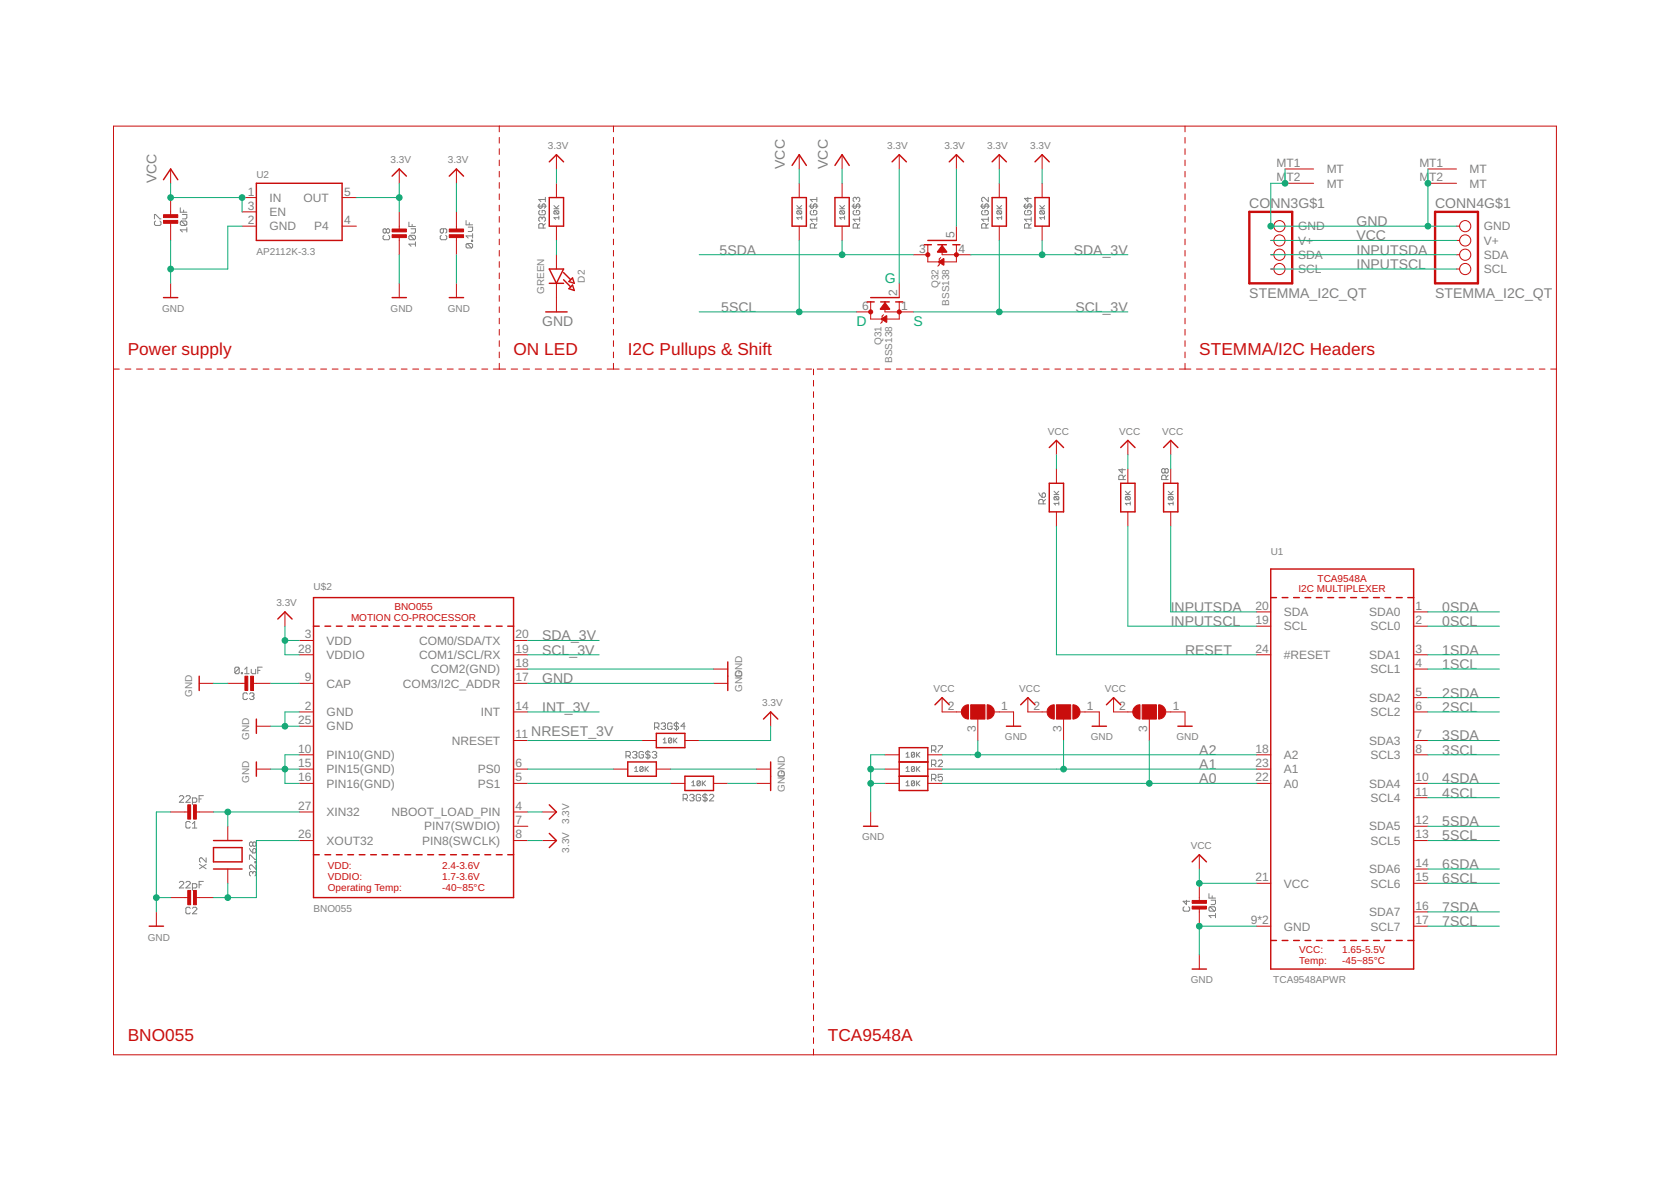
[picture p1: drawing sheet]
<svg xmlns="http://www.w3.org/2000/svg" width="297mm" height="210mm" viewBox="0 0 297 210" stroke-linecap="round" stroke-linejoin="round" font-family="sans-serif">
<g fill="none" stroke="#808080" stroke-width=".18">
<path d="M27.5 38.9v-.8h.1l.8 .8h.2M27.6 39.3l-.1 .2v.4l.1 .2h.8l.2-.2v-.4l-.2-.2M32 36.9v.8h1.2M32.2 39.3h.8l.2 .2v.4l-.2 .2M32.2 39.3l-.2 .2v.4l.2 .2h.8M32.2 39.3l.8 .8M32.4 38.1h.8v.6l-.2 .2h-.6M32.6 37.3v.4M72.7 39.5v.8h1.2M73.3 39.9v.4M82.8 39.2v.8h1.2M83.4 39.6v.4"/>
<path d="M95.6 36.6h1.5M96 37.4l-.2 .2v.4l.2 .2h.8l.1-.2v-.4l-.1-.2h-.4v.4M96 36.2l-.2 .2v.4l.4 .2 .2-.2v-.4l.4-.2 .1 .2v.4l-.1 .2M96.4 38.8l-.2-.2-.4 .2v.4l.2 .1M96.4 38.8l.2-.2 .3 .2v.4l-.1 .1M96.4 38.8v.2M96.9 35.5h-1.1l.4 .4M96.9 39.8l-.3 .3M96.9 35.1v.8M98.5 37.1h.8M98.5 36.5l.5 .6M98.6 37.5l-.1 .1v.3l.1 .1h.6"/>
<path d="M98.6 37.5h.6l.1 .1v.3l-.1 .1M98.6 37.5l.6 .5M99.3 38.7h-.8l.3 .3M99.3 38.4v.6M99.3 36.5l-.4 .5M141.6 37.1h.9M141.6 36.5l.6 .6M141.8 37.5l-.2 .1v.3l.2 .1h.6M141.8 37.5h.6l.1 .1v.3l-.1 .1M141.8 37.5l.6 .5M142.5 38.7h-.9l.3 .3M142.5 38.4v.6"/>
<path d="M142.5 36.5l-.4 .5M143.8 36.6h1.6M144.2 37.4l-.2 .2v.4l.2 .2h.8l.2-.2v-.4l-.2-.2h-.4v.4M144.2 36.2l-.2 .2v.4l.2 .2 .4-.2v-.4l.2-.2h.2l.2 .2v.4l-.2 .2M145.2 39h-1.2l.4 .3M145.2 39.8l-.4 .3M145.2 35.1v.8M145.2 38.6v.7M145.2 35.5h-1.2l.4 .4M149.3 37.1h.8M149.3 36.5l.5 .6M149.4 37.5l-.1 .1v.3l.1 .1h.6"/>
<path d="M149.4 37.5h.6l.1 .1v.3l-.1 .1M149.4 37.5l.6 .5M150.1 38.7h-.8l.2 .3M150.1 38.4v.6M150.1 36.5l-.4 .5M151.4 36.6h1.6M151.8 36.2l-.1 .2v.4l.1 .2 .4-.2v-.4l.2-.2h.2l.2 .2v.4l-.2 .2M151.8 37.4l-.1 .2v.4l.1 .2h.8l.2-.2v-.4l-.2-.2h-.4v.4M152.2 35.3l-.2-.2-.3 .2v.4l.1 .2M152.2 35.3l.2-.2h.2l.2 .2v.4l-.2 .2M152.2 35.3v.2M152.8 39h-1.1l.3 .3"/>
<path d="M152.8 39.8l-.4 .3M152.8 38.6v.7M174.3 36.6h1.6M174.7 37.4l-.2 .2v.4l.2 .2h.8l.2-.2v-.4l-.2-.2h-.4v.4M174.7 36.2l-.2 .2v.4l.4 .2 .2-.2v-.4l.4-.2 .2 .2v.4l-.2 .2M175.7 39h-1.2l.4 .3M175.7 35.1v.8l-.8-.8-.4 .2v.4l.2 .2M175.7 39.8l-.4 .3M175.7 38.6v.7M177.2 37.1h.9M177.2 36.5l.6 .6M177.3 37.5l-.1 .1 .1 .4h.6"/>
<path d="M177.3 37.5h.6l.2 .1-.2 .4M177.3 37.5l.6 .5M178.1 38.7h-.9l.3 .3M178.1 38.4v.6M178.1 36.5l-.5 .5M181.9 36.6h1.6M182.3 36.2l-.2 .2v.4l.4 .2 .2-.2v-.4l.4-.2 .2 .2v.4l-.2 .2M182.3 37.4l-.2 .2v.4l.2 .2h.8l.2-.2v-.4l-.2-.2h-.4v.4M182.7 35.1v.8l-.6-.6h1.2M183.3 39.8l-.4 .3M183.3 39h-1.2l.4 .3M183.3 38.6v.7"/>
<path d="M184.8 37.1h.9M184.8 36.5l.6 .6M185 37.5h.5l.2 .1-.2 .4M185 37.5l-.2 .1 .2 .4h.5M185 37.5l.5 .5M185.7 38.7h-.9l.3 .3M185.7 38.4v.6M185.7 36.5l-.4 .5M33.2 40.9h-1.2l.4 .3M33.2 40.4v.8M68.3 41.8l-.2 .2v.4l.2 .2h.8l.2-.2v-.4l-.2-.2M68.7 40.9l-.2-.2-.4 .2v.3l.2 .2 .4-.2"/>
<path d="M68.7 40.9l.2-.2 .4 .2v.3l-.2 .2-.4-.2M68.7 40.9v.3M72.9 41.8h.8l.2 .2v.4l-.2 .2M72.9 41.8l-.2 .2v.4l.2 .2h.8M72.9 41.8l.8 .8M73.1 40.7h.8v.5l-.2 .2h-.6M73.9 43.4h-1.2l.4 .4M73.9 43v.8M78.4 41.8l-.1 .2v.4l.1 .2h.8l.2-.2v-.4l-.2-.2M78.8 40.7v.5l-.2 .2-.3-.2v-.3l.1-.2h.8l.2 .2v.3l-.2 .2M83 43.3l-.2 .2v.4l.2 .2h.8M83 43.3h.8l.2 .2v.4l-.2 .2"/>
<path d="M83 43.3l.8 .8M83.2 40.4h.8v.5l-.2 .2h-.6M83.8 42.7h.2v.2h-.2zM84 41.5v.8M84 41.9h-1.2l.4 .4M96.6 40.5v-.6l-.2-.1h-.4l-.2 .1v.6h1.1M144.8 40.5v-.6l-.2-.1h-.4l-.2 .1v.6h1.2M152.4 40.5v-.6l-.2-.1h-.4l-.1 .1v.6h1.1M175.3 40.5v-.6l-.2-.1h-.4l-.2 .1v.6h1.2M182.9 40.5v-.6l-.2-.1h-.4l-.2 .1v.6h1.2M184.7 87.6l.6 .8M185.3 87.8l.3-.2 .2 .2v.4l-.2 .2h-.3z"/>
<path d="M185.4 89.6v-.6l-.1-.2h-.4l-.2 .2v.6h1.1M185.8 88.8l-.4 .4M187.4 87.9h.8M187.4 87.3l.5 .6M187.5 88.3h.6l.1 .1-.1 .4M187.5 88.3l-.1 .1 .1 .4h.6M187.5 88.3l.6 .5M188.2 89.5h-.8l.2 .3M188.2 89.2v.6M188.2 87.3l-.4 .5M199.5 83.3v.8l-.6-.6h1.2M199.7 85.2v-.5l-.2-.2h-.4l-.2 .2v.5h1.2"/>
<path d="M200 87.9h.9M200 87.3l.6 .6M200.1 84.5l-.4 .4M200.2 88.3l-.2 .1v.3l.2 .1h.6M200.2 88.3h.6l.1 .1-.1 .4M200.2 88.3l.6 .5M200.9 89.5h-.9l.3 .3M200.9 89.2v.6M200.9 87.3l-.4 .5M207.1 83.5l.2-.2 .4 .2v.4l-.2 .2-.4-.2M207.1 83.5l-.2-.2h-.2l-.2 .2v.4l.2 .2h.2l.2-.2M207.1 83.5v.4"/>
<path d="M207.3 85.2v-.5l-.2-.2h-.4l-.2 .2v.5h1.2M207.7 87.9h.8M207.7 87.3l.6 .6M207.7 84.5l-.4 .4M207.8 88.3l-.1 .1v.3l.1 .1h.6M207.8 88.3h.6l.1 .1v.3l-.1 .1M207.8 88.3l.6 .5M208.5 89.5h-.8l.3 .3M208.5 89.2v.6M208.5 87.3l-.4 .5M42.5 118.8l-.2-.2h-.4l-.2 .2v.7M42.5 118.8v.7l-.2 .2h-.4l-.2-.2"/>
<path d="M42.5 118.8l-.8 .7M42.9 119.5h.2v.2h-.2zM43.5 119.7h.8M43.5 119l.4-.4v1.1M44.7 119v.5l.2 .2h.5v-.7M45.8 119.1h.4M46.6 118.6h-.8v1.1M44 123.4l-.2-.3h-.4l-.2 .3v.7l.2 .2h.4l.2-.2M44.4 123.4l.2-.3h.4l.1 .3-.1 .3M44.8 123.7h.2M45 123.7l.1 .2-.1 .4h-.4l-.2-.2M111.3 134.3h.5l.3-.1v-.4l-.3-.2h-.5v1.1"/>
<path d="M111.7 134.3l.4 .4M112.4 133.8l.2-.2h.4l.2 .2-.2 .4M112.8 136.5l.3-.3v.9M112.8 137.1h.6M112.8 134.2h.2M113 134.2l.2 .1-.2 .4h-.4l-.2-.2M114.3 136.4v.6l-.1 .1h-.3l-.2-.1M114.3 136.4l-.1-.2h-.3l-.2 .2v.6M114.3 136.4l-.6 .6M114.4 133.8l-.2-.2h-.4l-.2 .2v.7l.2 .2h.4l.2-.2v-.3h-.4M114.7 136.2v.9M114.8 136.7l.5 .4"/>
<path d="M115.2 133.4v1.5M115.3 136.2l-.6 .6M115.5 133.8l-.1-.2h-.4l-.2 .2 .2 .4h.4l.1 .1-.1 .4h-.4l-.2-.2M116 133.8l.1-.2h.4l.2 .2-.2 .4M116.3 134.2h.2M116.4 129.3h.5l.2-.2v-.4l-.2-.2h-.5v1.1M116.5 134.2l.2 .1v.2l-.2 .2h-.4l-.1-.2M116.7 129.3l.4 .3M117.5 128.7l.2-.2h.4l.2 .2v.2l-.2 .2M117.9 131.5l.3-.3v.8M117.9 132h.6M117.9 129.1h.2"/>
<path d="M118.1 129.1l.2 .2-.2 .3h-.4l-.2-.1M119.4 131.3l-.1-.1h-.3l-.2 .1v.6M119.4 131.3v.6l-.1 .1h-.3l-.2-.1M119.4 131.3l-.6 .6M119.5 128.7l-.2-.2h-.4l-.2 .2v.8l.2 .1h.4l.2-.1v-.4h-.4M119.8 131.2v.8M119.9 131.6l.4 .4M120.2 128.3v1.6M120.3 131.2l-.5 .6M120.6 128.7l-.2-.2h-.3l-.3 .2v.2l.3 .2h.3l.2 .2-.2 .3h-.3l-.3-.1M121.8 129.1h-.8l.6-.6v1.1M123 139.1l.3-.3v.9"/>
<path d="M123 139.7h.5M124.5 138.9v.6l-.2 .2h-.2l-.2-.2M124.5 138.9l-.2-.1h-.2l-.2 .1v.6M124.5 138.9l-.6 .6M124.8 138.8v.9M125 139.2l.4 .5M125.4 138.8l-.6 .6M161.1 139.7h.5M161.1 137.1h.5M161.1 134l.3-.3v.9M161.1 136.5l.3-.3v.9M161.1 139.1l.3-.3v.9"/>
<path d="M161.1 134.6h.5M162.6 138.9v.6l-.2 .2h-.3l-.1-.2M162.6 138.9l-.2-.1h-.3l-.1 .1v.6M162.6 136.4v.6l-.2 .1h-.3l-.1-.1M162.6 136.4l-.2-.2h-.3l-.1 .2v.6M162.6 133.9v.5l-.2 .2h-.3l-.1-.2M162.6 133.9l-.2-.2h-.3l-.1 .2v.5M162.6 133.9l-.6 .5M162.6 136.4l-.6 .6M162.6 138.9l-.6 .6M162.9 133.7v.9M162.9 136.2v.9"/>
<path d="M162.9 138.8v.9M163.1 134.2l.4 .4M163.1 136.7l.4 .4M163.1 139.2l.4 .5M163.5 133.7l-.6 .6M163.5 136.2l-.6 .6M163.5 138.8l-.6 .6M165.6 133.3h.6l.2-.2v-.4l-.2-.2h-.6v1.2M165.6 135.9h.6l.2-.2v-.4l-.2-.2h-.6v1.1M165.6 138.4h.6l.2-.2v-.4l-.2-.2h-.6v1.2M166 133.3l.4 .4M166 135.9l.4 .3"/>
<path d="M166 138.4l.4 .4M166.8 135.3l.2-.2h.3l.2 .2v.2l-.7 .7h.7M166.8 132.5h.7v.2l-.7 .8v.2M167.5 137.6h-.7v.6l.4-.2h.1l.2 .2v.4l-.2 .2h-.3l-.2-.2M31.9 141.6l.2-.2h.3l.3 .2v.2l-.8 .8h.8M31.9 156.8l.2-.1h.3l.3 .1v.3l-.8 .7h.8M33 141.6l.2-.2h.4l.2 .2v.2l-.8 .8h.8M33 156.8l.2-.1h.4l.2 .1v.3l-.8 .7h.8M33.8 146.2l-.2-.2h-.4l-.2 .2v.8l.2 .2h.4l.2-.2M34.2 142.6h.6l.2-.2v-.4l-.2-.2h-.6v1.2M34.2 157.8h.6l.2-.2v-.4l-.2-.1h-.6v1.1M34.2 147.2h.8"/>
<path d="M34.2 146.4l.4-.4v1.2M35.4 142h.4M35.4 157.2h.4M35.5 153.6l1.1 .8M36.2 141.4h-.8v1.2M36.2 156.7h-.8v1.1M36.6 152.5v.7l-.7-.7h-.3l-.1 .2v.4l.1 .1M36.6 153.6l-1.1 .8M44.3 152.8v-.8h.2l.8 .8h.2M44.3 150.8l.6 .8M44.9 155.1l-.2-.2h-.2l-.2 .2v.4l.2 .2M44.9 149.8l-.2-.2h-.2l-.2 .2v.4l.2 .2h.2l.2-.2"/>
<path d="M44.9 155.1l.2-.2 .4 .2v.4l-.2 .2M44.9 149.8v.4M44.9 151l.2-.2 .4 .2v.4l-.2 .2h-.4zM44.9 155.1v.2M44.9 149.8l.2-.2 .4 .2v.4l-.2 .2-.4-.2M45.3 153.1h.2v.3h-.2zM45.5 153.7v.8l-.8-.8h-.2l-.2 .2v.4l.2 .2M121.4 142h.6l.2-.2v-.4l-.2-.2h-.6v1.1M121.8 142l.4 .3M122.6 141.4l.2-.2h.4l.2 .2-.2 .4M123 141.8h.2M123.2 141.8l.2 .2-.2 .3h-.4l-.2-.1"/>
<path d="M124.5 141.4l-.1-.2h-.4l-.2 .2v.8l.2 .1h.4l.1-.1v-.4h-.3M125.3 141v1.5M125.7 141.4l-.2-.2h-.4l-.2 .2 .2 .4h.4l.2 .2-.2 .3h-.4l-.2-.1M126.1 141.4l.2-.2h.4l.2 .2v.2l-.8 .7h.8M210.9 160v.8l-.6-.6h1.2M214.9 158.8v.8h1.2M215.3 160h.8v.6l-.2 .2h-.6M215.5 159.2v.4M33.8 161.4l-.2-.2h-.4l-.2 .2v.8l.2 .2h.4l.2-.2M34.2 161.4l.2-.2h.4l.2 .2v.2l-.8 .8h.8M210.5 161.2l-.2 .2v.4l.2 .1h.8l.2-.1v-.4l-.2-.2M215.1 161.2h.8l.2 .2v.4l-.2 .1"/>
<path d="M215.1 161.2l-.2 .2v.4l.2 .1h.8M215.1 161.2l.8 .7M216.1 162.7h-1.2l.4 .4M216.1 162.3v.8"/>
</g>
<g fill="none" stroke="#c90d0c" stroke-width=".18">
<path d="M20.2 22.4h256.5v165.1h-256.5zM30.3 30v2.6M30.3 35.1v3.3M30.3 39.4v3.3M43 35.1h2.6M43 37.7h2.6M60.8 35.1h2.6M71 30v2.6M71 37.7v3.3M81.1 30v2.6M81.1 37.7v3.3M88.8 22.4v1"/>
<path d="M88.8 24.4v1M88.8 26.4v1.1M88.8 28.4v1M88.8 30.5v1M88.8 32.4v1.1M88.8 34.5v1M88.8 36.5v1M88.8 38.5v1M98.9 27.5v2.5M98.9 32.6v2.5M109.1 22.4v1M109.1 24.4v1"/>
<path d="M109.1 26.4v1.1M109.1 28.4v1M109.1 30.5v1M109.1 32.4v1.1M109.1 34.5v1M109.1 36.5v1M109.1 38.5v1M142.1 27.5v2.5M142.1 32.6v2.5M149.7 27.5v2.5M149.7 32.6v2.5M159.9 27.5v2.5"/>
<path d="M170 27.5v2.5M177.6 27.5v2.5M177.6 32.6v2.5M185.3 27.5v2.5M185.3 32.6v2.5M210.7 22.4v1M210.7 24.4v1M210.7 26.4v1.1M210.7 28.4v1M210.7 30.5v1M210.7 32.4v1.1M210.7 34.5v1"/>
<path d="M210.7 36.5v1M210.7 38.5v1M228.4 30h5.1M228.4 32.6h5.1M253.8 30h5.1M253.8 32.6h5.1M30.3 50.4v2.5M43 40.2h2.6M60.8 40.2h2.6M71 42v3.3M71 50.4v2.5M81.1 42v3.3"/>
<path d="M81.1 50.4v2.5M88.8 40.5v1M88.8 42.5v1M88.8 44.5v1M88.8 46.5v1M88.8 48.5v1M88.8 50.5v1M88.8 52.5v1.1M88.8 54.5v1M88.8 56.6v1M88.8 58.5v1.1M98.9 40.2v2.5"/>
<path d="M98.9 45.3v2.5M98.9 50.4v5M109.1 40.5v1M109.1 42.5v1M109.1 44.5v1M109.1 46.5v1M109.1 48.5v1M109.1 50.5v1M109.1 52.5v1.1M109.1 54.5v1M109.1 56.6v1M109.1 58.5v1.1"/>
<path d="M142.1 40.2v2.5M149.7 40.2v2.5M152.2 55.4h2.6M154.8 53.7v3h5.1v-3M157.1 55.9l-.3 .3v1l-.3 .3M157.3 53.7v1.7h5.1M159.9 50.4v2.5M162.4 45.3h2.5M164.9 43.5v3h5.1v-3M167.2 45.8l-.2 .2v1.1l-.3 .2M167.5 43.5v1.8h5.1M170 40.2v2.5"/>
<path d="M177.6 40.2v2.5M185.3 40.2v2.5M210.7 40.5v1M210.7 42.5v1M210.7 44.5v1M210.7 46.5v1M210.7 48.5v1M210.7 50.5v1M210.7 52.5v1.1M210.7 54.5v1M210.7 56.6v1M210.7 58.5v1.1"/>
<path d="M225.9 40.2h.5M225.9 42.7h.5M225.9 45.3h.5M225.9 47.8h.5M258.9 40.2h.6M258.9 42.7h.6M258.9 45.3h.6M258.9 47.8h.6M20.2 65.6h1M22.2 65.6h1.1M24.3 65.6h1M26.3 65.6h1"/>
<path d="M28.4 65.6h1M30.4 65.6h1.1M32.4 65.6h1.1M34.5 65.6h1M36.5 65.6h1.1M38.6 65.6h1M40.6 65.6h1.1M42.7 65.6h1M44.7 65.6h1.1M46.8 65.6h1M48.8 65.6h1.1M50.9 65.6h1"/>
<path d="M52.9 65.6h1.1M54.9 65.6h1.1M57 65.6h1.1M59.1 65.6h1M61.1 65.6h1M63.1 65.6h1.1M65.2 65.6h1M67.2 65.6h1.1M69.3 65.6h1M71.3 65.6h1.1M73.4 65.6h1M75.4 65.6h1.1"/>
<path d="M77.5 65.6h1M79.5 65.6h1.1M81.6 65.6h1M83.6 65.6h1M85.6 65.6h1.1M87.7 65.6h2.2M88.8 60.6v1M88.8 62.6v1M88.8 64.6v1M90.9 65.6h1.1M93 65.6h1.1M95.1 65.6h1.2"/>
<path d="M97.3 65.6h1.1M99.4 65.6h1.1M101.5 65.6h1.2M103.7 65.6h1.1M105.8 65.6h1.1M107.9 65.6h2.2M109.1 60.6v1M109.1 62.6v1M109.1 64.6v1M111.1 65.6h1M113.1 65.6h1M115.1 65.6h1"/>
<path d="M117.1 65.6h1M119.1 65.6h1M121.1 65.6h1M123.1 65.6h1M125.2 65.6h1M127.2 65.6h1M129.2 65.6h1M131.2 65.6h1M133.2 65.6h1M135.2 65.6h1M137.2 65.6h1M139.2 65.6h1.1"/>
<path d="M141.2 65.6h1.1M143.3 65.6h1M144.6 65.6v1M144.6 67.6v1M144.6 69.6v1M144.6 71.6v1M144.6 73.6v1.1M144.6 75.6v1.1M144.6 77.7v1M144.6 79.7v1M145.3 65.6h1M147.3 65.6h1"/>
<path d="M149.3 65.6h1M151.3 65.6h1M153.3 65.6h1M155.3 65.6h1M157.3 65.6h1M159.3 65.6h1.1M161.4 65.6h1M163.4 65.6h1M165.4 65.6h1M167.4 65.6h1M169.4 65.6h1M171.4 65.6h1"/>
<path d="M173.4 65.6h1M175.5 65.6h.9M177.5 65.6h1M179.5 65.6h1M181.5 65.6h1M183.5 65.6h1M185.5 65.6h1M187.5 65.6h1M187.8 78.3v2.5M189.5 65.6h1M191.5 65.6h1.1M193.5 65.6h1.1"/>
<path d="M195.6 65.6h1M197.6 65.6h1M199.6 65.6h1M200.5 78.3v2.5M201.6 65.6h1M203.6 65.6h1M205.6 65.6h1M207.6 65.6h1M208.1 78.3v2.5M209.6 65.6h2.1M210.7 60.6v1M210.7 62.6v1"/>
<path d="M210.7 64.6v1M212.7 65.6h1M214.7 65.6h1.1M216.7 65.6h1.1M218.8 65.6h1M220.8 65.6h1M222.8 65.6h1.1M224.9 65.6h1M226.9 65.6h1M228.9 65.6h1.1M231 65.6h1M233 65.6h1"/>
<path d="M235 65.6h1.1M237 65.6h1.1M239.1 65.6h1M241.1 65.6h1M243.1 65.6h1.1M245.2 65.6h1M247.2 65.6h1M249.2 65.6h1.1M251.3 65.6h1M253.3 65.6h1M255.3 65.6h1.1M257.4 65.6h1"/>
<path d="M259.4 65.6h1M261.4 65.6h1.1M263.5 65.6h1M265.5 65.6h1M267.5 65.6h1.1M269.6 65.6h1M271.6 65.6h1M273.6 65.6h1M275.7 65.6h1M144.6 81.7v1M144.6 83.7v1M144.6 85.7v1"/>
<path d="M144.6 87.8v1M144.6 89.8v1M144.6 91.8v1M144.6 93.8v1M144.6 95.8v1M144.6 97.8v1M144.6 99.8v1.1M187.8 83.4v2.5M187.8 91v2.5M200.5 83.4v2.5M200.5 91v2.5M208.1 83.4v2.5"/>
<path d="M208.1 91v2.5M50.7 108.8v2.5M53.2 113.8h2.5M53.2 116.4h2.5M91.3 113.8h2.5M91.3 118.9h2.5M91.3 116.4h2.5M126.8 118.9h2.6M144.6 101.9v1M144.6 103.9v1M144.6 105.9v1M144.6 107.9v1"/>
<path d="M144.6 109.9v1M144.6 111.9v1M144.6 113.9v1.1M144.6 116v1M144.6 118v1M144.6 120v1M223.4 116.4h2.5M223.4 108.8h2.5M223.4 111.3h2.5M251.3 118.9h2.5M251.3 116.4h2.5M251.3 108.8h2.5"/>
<path d="M251.3 111.3h2.5M35.4 121.5h2.6M40.5 121.5h3.3M44.8 121.5h3.3M45.6 136.7h2.5M45.6 129.1h2.5M53.2 126.5h2.5M53.2 139.2h2.5M53.2 136.7h2.5M53.2 121.5h2.5M53.2 134.2h2.5M53.2 129.1h2.5"/>
<path d="M91.3 126.5h2.5M91.3 139.2h2.5M91.3 136.7h2.5M91.3 121.5h2.5M91.3 131.6h2.5M109.1 136.7h2.5M114.1 131.6h2.6M116.7 136.7h2.5M119.2 139.2h2.6M121.8 131.6h2.5M126.8 139.2h2.6M126.8 121.5h2.6"/>
<path d="M134.5 139.2h2.5M134.5 136.7h2.5M137 126.5v2.6M144.6 122v1M144.6 124v1M144.6 126v1M144.6 128v1.1M144.6 130v1.1M144.6 132.1v1M144.6 134.1v1M144.6 136.1v1M144.6 138.1v1"/>
<path d="M157.3 139.2h2.6M157.3 136.7h2.6M157.3 134.2h2.6M164.9 139.2h2.6M164.9 136.7h2.6M164.9 134.2h2.6M167.5 124v2.5h3.4M173.8 126.5v5.1M176.7 126.5h3.5v2.6M182.7 124v2.5h3.4M189.1 126.5v5.1M192 126.5h3.4v2.6"/>
<path d="M198 124v2.5h3.4M204.3 126.5v5.1M207.2 126.5h3.5v2.6M223.4 139.2h2.5M223.4 136.7h2.5M223.4 134.2h2.5M251.3 126.5h2.5M251.3 139.2h2.5M251.3 134.2h2.5M251.3 131.6h2.5M251.3 124h2.5M30.3 144.3h3.3"/>
<path d="M30.3 159.5h3.3M34.6 144.3h3.4M34.6 159.5h3.4M40.5 146.9v2.5M40.5 154.5v2.5M53.2 144.3h2.5M53.2 149.4h2.5M91.3 144.3h2.5M91.3 149.4h2.5M91.3 146.9h2.5M96.4 144.3h2.5M96.4 149.4h2.5"/>
<path d="M144.6 140.1v1M144.6 142.1v1.1M144.6 144.1v1.1M144.6 146.2v1M144.6 148.2v1M144.6 150.2v1M144.6 152.2v1M144.6 154.2v1M144.6 156.2v1M144.6 158.3v1M154.8 144.3v2.6M213.2 151.9v2.6"/>
<path d="M213.2 157v3.3M223.4 157h2.5M251.3 149.4h2.5M251.3 146.9h2.5M251.3 157h2.5M251.3 141.8h2.5M251.3 154.5h2.5M27.8 162.1v2.5M144.6 160.3v1M144.6 162.3v1M144.6 164.3v1M144.6 166.3v1"/>
<path d="M144.6 168.3v1M144.6 170.3v1.1M144.6 172.4v1M144.6 174.4v1M144.6 176.4v1M144.6 178.4v1M213.2 161.3v3.3M213.2 169.7v2.5M223.4 164.6h2.5M251.3 164.6h2.5M251.3 162.1h2.5M144.6 180.4v1"/>
<path d="M144.6 182.4v1.1M144.6 184.4v1.1M144.6 186.5v1"/>
<circle cx="227.4" cy="42.7" r=".99"/>
<circle cx="227.4" cy="40.2" r=".99"/>
<circle cx="227.4" cy="47.8" r=".99"/>
<circle cx="227.4" cy="45.3" r=".99"/>
<circle cx="260.5" cy="40.2" r=".99"/>
<circle cx="260.5" cy="42.7" r=".99"/>
<circle cx="260.5" cy="45.3" r=".99"/>
<circle cx="260.5" cy="47.8" r=".99"/>
</g>
<path d="M222.1 37.7h7.6v12.7h-7.6zM255.1 37.7h7.6v12.7h-7.6z" fill="none" stroke="#c90d0c" stroke-width=".42"/>
<g fill="none" stroke="#c90d0c" stroke-width=".25">
<path d="M29.1 31.9l1.2-1.9 1.3 1.9M45.6 32.6h15.2v10.1h-15.2zM69.7 31.3l1.3-1.3 1.2 1.3M79.9 31.3l1.2-1.3 1.3 1.3M97.6 35.1h2.6v5.1h-2.6zM97.6 28.8l1.3-1.3 1.3 1.3M140.8 35.1h2.5v5.1h-2.5zM140.8 29.4l1.3-1.9 1.2 1.9M148.4 35.1h2.6v5.1h-2.6zM148.4 29.4l1.3-1.9 1.3 1.9M158.6 28.8l1.3-1.3 1.2 1.3M168.7 28.8l1.3-1.3 1.3 1.3"/>
<path d="M176.4 28.8l1.2-1.3 1.3 1.3M176.4 35.1h2.5v5.1h-2.5zM184 28.8l1.3-1.3 1.2 1.3M184 35.1h2.5v5.1h-2.5zM29.1 52.9h2.5M69.7 52.9h2.5M79.9 52.9h2.5M97 55.4h3.8M97.6 47.8h2.6l-1.3 2.6zM97.6 50.4h2.6M100.2 49.7l1.3 1.3M100.2 48.5l1.3 1.2"/>
<path d="M101.1 50l.7-.6 .3 1zM101.1 51.3l.7-.6 .3 .9zM154.1 53.7h1.3M154.8 52.9h5.1M156.5 53.7h1.6M159.2 53.7h1.3M164.3 43.5h1.3M164.9 42.7h5.1M166.7 43.5h1.5M169.4 43.5h1.2M186.5 79.5l1.3-1.2 1.3 1.2M199.2 79.5l1.3-1.2 1.3 1.2"/>
<path d="M206.8 79.5l1.3-1.2 1.3 1.2M186.5 85.9h2.6v5.1h-2.6zM199.2 85.9h2.6v5.1h-2.6zM206.8 85.9h2.6v5.1h-2.6zM49.4 110l1.3-1.2 1.2 1.2M55.7 111.3h1M55.7 106.2h35.6v53.3h-35.6zM57.8 111.3h1M59.8 111.3h1M61.8 111.3h1M63.9 111.3h1M65.9 111.3h1"/>
<path d="M67.9 111.3h1M69.9 111.3h1.1M72 111.3h1M74 111.3h1M76 111.3h1.1M78.1 111.3h1M80.1 111.3h1M82.1 111.3h1.1M84.2 111.3h1M86.2 111.3h1M88.2 111.3h1.1M90.3 111.3h1"/>
<path d="M129.4 117.6v5.1M225.9 106.2h1M225.9 101.1h25.4v71.1h-25.4zM227.9 106.2h1M230 106.2h1M232 106.2h1M234 106.2h1M236 106.2h1.1M238.1 106.2h1M240.1 106.2h1M242.1 106.2h1.1M244.2 106.2h1"/>
<path d="M246.2 106.2h1M248.2 106.2h1.1M250.3 106.2h1M35.4 120.2v2.5M45.6 127.8v2.5M45.6 135.4v2.6M111.6 135.4h5.1v2.6h-5.1zM116.7 130.3h5.1v2.6h-5.1zM121.8 138h5v2.5h-5zM135.7 127.8l1.3-1.3 1.3 1.3M137 135.4v5.1M159.9 132.9h5v7.6h-5z"/>
<path d="M159.9 138h5M159.9 135.4h5M166.2 125.3l1.3-1.3 1.2 1.3M178.9 129.1h2.5M181.4 125.3l1.3-1.3 1.3 1.3M194.1 129.1h2.6M196.7 125.3l1.3-1.3 1.2 1.3M209.4 129.1h2.5M38 154.5h5M38 149.4h5M38 150.6h5v2.6h-5zM55.7 151.9h1"/>
<path d="M57.8 151.9h1M59.8 151.9h1M61.8 151.9h1M63.9 151.9h1M65.9 151.9h1M67.9 151.9h1M69.9 151.9h1.1M72 151.9h1M74 151.9h1M76 151.9h1.1M78.1 151.9h1M80.1 151.9h1"/>
<path d="M82.1 151.9h1.1M84.2 151.9h1M86.2 151.9h1M88.2 151.9h1.1M90.3 151.9h1M97.6 143l1.3 1.3-1.3 1.3M97.6 148.1l1.3 1.3-1.3 1.2M153.5 146.9h2.5M211.9 153.2l1.3-1.3 1.3 1.3M26.5 164.6h2.6M211.9 172.2h2.6M225.9 167.2h1"/>
<path d="M227.9 167.2h1M230 167.2h1M232 167.2h1M234 167.2h1M236 167.2h1.1M238.1 167.2h1M240.1 167.2h1M242.1 167.2h1.1M244.2 167.2h1M246.2 167.2h1M248.2 167.2h1.1M250.3 167.2h1"/>
</g>
<g fill="#c90d0c" stroke="#c90d0c" stroke-width=".18">
<path d="M29.1 39.2h2.5v.5h-2.5z"/>
<path d="M29.1 38.2h2.5v.5h-2.5z"/>
<path d="M69.7 41.7h2.5v.5h-2.5z"/>
<path d="M69.7 40.7h2.5v.5h-2.5z"/>
<path d="M79.9 41.7h2.5v.5h-2.5z"/>
<path d="M79.9 40.7h2.5v.5h-2.5z"/>
<path d="M34.4 143h.5v2.6h-.5z"/>
<path d="M33.4 143h.5v2.6h-.5z"/>
<path d="M34.4 158.3h.5v2.5h-.5z"/>
<path d="M33.4 158.3h.5v2.5h-.5z"/>
<path d="M44.6 120.2h.5v2.5h-.5z"/>
<path d="M43.5 120.2h.5v2.5h-.5z"/>
<path d="M211.9 161.1h2.6v.5h-2.6z"/>
<path d="M211.9 160h2.6v.5h-2.6z"/>
<path d="M172.6 125.3h2.5v2.5h-2.5z"/>
<path d="M187.8 125.3h2.5v2.5h-2.5z"/>
<path d="M203 125.3h2.6v2.5h-2.6z"/>
</g>
<g fill="#c90d0c" stroke="#c90d0c" stroke-width=".18">
<path d="M156.7 56.7l.9-.6v1.2z" fill-rule="evenodd"/>
<path d="M157.3 53.8l.8 1.2h-1.6z" fill-rule="evenodd"/>
<path d="M166.8 46.5l1-.5v1.1z" fill-rule="evenodd"/>
<path d="M167.5 43.6l.8 1.2h-1.6z" fill-rule="evenodd"/>
<path d="M171.2 125.7l.5-.4h.5v2.5a1.27 1.27 0 0 1-1.2-.7 1.27 1.27 0 0 1 .2-1.4z" fill-rule="evenodd"/>
<path d="M175.5 125.3a1.27 1.27 0 0 1 1.2 1.2 1.27 1.27 0 0 1-1.2 1.3z" fill-rule="evenodd"/>
<path d="M186.5 125.7l.5-.4h.4v2.5a1.26 1.26 0 0 1-1.2-.7 1.26 1.26 0 0 1 .3-1.4z" fill-rule="evenodd"/>
<path d="M190.7 125.3a1.27 1.27 0 0 1 1.3 1.2 1.27 1.27 0 0 1-1.3 1.3z" fill-rule="evenodd"/>
<path d="M201.7 125.7a1.09 1.09 0 0 1 .9-.4v2.5a1.26 1.26 0 0 1-1.1-.7 1.26 1.26 0 0 1 .2-1.4z" fill-rule="evenodd"/>
<path d="M206 125.3a1.27 1.27 0 0 1 1.2 1.2 1.27 1.27 0 0 1-1.2 1.3z" fill-rule="evenodd"/>
<circle cx="159.9" cy="55.4" r=".36"/>
<circle cx="154.8" cy="55.4" r=".36"/>
<circle cx="170" cy="45.3" r=".36"/>
<circle cx="164.9" cy="45.3" r=".36"/>
</g>
<g fill="none" stroke="#0dab76" stroke-width=".18">
<path d="M30.3 32.6v2.5h12.7v2.6M63.4 35.1h7.6M71 32.6v5.1M81.1 32.6v5.1M98.9 30v2.6M142.1 30v2.6M149.7 30v2.6M159.9 30v20.4M170 30v10.2M177.6 30v2.6M185.3 30v2.6M228.4 30v2.6h-2.5v7.6h33"/>
<path d="M253.8 30v10.2M30.3 42.7v7.7M43 40.2h-2.5v7.6h-10.2M71 45.3v5.1M81.1 45.3v5.1M98.9 42.7v2.6M124.3 55.4h27.9M124.3 45.3h38.1M142.1 42.7v12.7M149.7 42.7v2.6M162.4 55.4h38.1M172.6 45.3h27.9"/>
<path d="M177.6 42.7v12.7M185.3 42.7v2.6M225.9 47.8h33M225.9 42.7h33M225.9 45.3h33M187.8 80.8v2.6M187.8 93.5v22.9h35.6M200.5 80.8v2.6M200.5 93.5v17.8h22.9M208.1 80.8v2.6M208.1 93.5v15.3h15.3M50.7 111.3v5.1h2.5"/>
<path d="M50.7 113.8h2.5M93.8 118.9h33M93.8 116.4h12.7M93.8 113.8h12.7M253.8 118.9h12.7M253.8 116.4h12.7M253.8 108.8h12.7M253.8 111.3h12.7M38 121.5h2.5M48.1 136.7h5.1M48.1 129.1h5.1M48.1 121.5h5.1"/>
<path d="M53.2 134.2h-2.5v5h2.5M53.2 126.5h-2.5v2.6M93.8 136.7h15.3M93.8 139.2h25.4M93.8 126.5h12.7M93.8 121.5h33M93.8 131.6h20.3M119.2 136.7h15.3M129.4 139.2h5.1M137 129.1v2.5h-12.7M154.8 136.7h2.5M154.8 139.2h2.5"/>
<path d="M157.3 134.2h-2.5v10.1M167.5 136.7h55.9M167.5 134.2h55.9M167.5 139.2h55.9M173.8 131.6v2.6M189.1 131.6v5.1M204.3 131.6v7.6M253.8 134.2h12.7M253.8 139.2h12.7M253.8 126.5h12.7M253.8 131.6h12.7M253.8 124h12.7"/>
<path d="M27.8 159.5h2.5M30.3 144.3h-2.5v17.8M38 144.3h15.2M40.5 144.3v2.6M40.5 157v2.5M53.2 149.4h-7.6v10.1h-7.6M93.8 144.3h2.6M93.8 149.4h2.6M213.2 154.5v2.5h10.2M253.8 157h12.7M253.8 149.4h12.7M253.8 141.8h12.7"/>
<path d="M253.8 146.9h12.7M253.8 154.5h12.7M223.4 164.6h-10.2v5.1M253.8 164.6h12.7M253.8 162.1h12.7"/>
</g>
<g fill="#0dab76" stroke="#0dab76" stroke-width=".18">
<circle cx="228.4" cy="32.6" r=".51"/>
<circle cx="225.9" cy="40.2" r=".51"/>
<circle cx="253.8" cy="32.6" r=".51"/>
<circle cx="253.8" cy="40.2" r=".51"/>
<circle cx="30.3" cy="47.8" r=".51"/>
<circle cx="27.8" cy="159.5" r=".51"/>
<circle cx="50.7" cy="136.7" r=".51"/>
<circle cx="50.7" cy="129.1" r=".51"/>
<circle cx="213.2" cy="164.6" r=".51"/>
<circle cx="154.8" cy="136.7" r=".51"/>
<circle cx="154.8" cy="139.2" r=".51"/>
<circle cx="30.3" cy="35.1" r=".51"/>
<circle cx="43" cy="35.1" r=".51"/>
<circle cx="213.2" cy="157" r=".51"/>
<circle cx="177.6" cy="55.4" r=".51"/>
<circle cx="185.3" cy="45.3" r=".51"/>
<circle cx="71" cy="35.1" r=".51"/>
<circle cx="50.7" cy="113.8" r=".51"/>
<circle cx="40.5" cy="144.3" r=".51"/>
<circle cx="40.5" cy="159.5" r=".51"/>
<circle cx="173.8" cy="134.2" r=".51"/>
<circle cx="189.1" cy="136.7" r=".51"/>
<circle cx="204.3" cy="139.2" r=".51"/>
<circle cx="149.7" cy="45.3" r=".51"/>
<circle cx="142.1" cy="55.4" r=".51"/>
</g>
<g font-size="3.1" fill="#c90d0c">
<text x="22.7" y="63">Power supply</text>
<text x="91.3" y="63">ON LED</text>
<text x="111.6" y="63">I2C Pullups &amp; Shift</text>
<text x="213.2" y="63">STEMMA/I2C Headers</text>
<text x="22.7" y="184.9">BNO055</text>
<text x="147.2" y="184.9">TCA9548A</text>
</g>
<g font-size="2.5" fill="#808080">
<text x="27.8" y="32.6" transform="rotate(-90 27.8 32.6)">VCC</text>
<text x="139.5" y="30" transform="rotate(-90 139.5 30)">VCC</text>
<text x="147.2" y="30" transform="rotate(-90 147.2 30)">VCC</text>
<text x="222.1" y="37">CONN3G$1</text>
<text x="241.1" y="40.2">GND</text>
<text x="255.1" y="37">CONN4G$1</text>
<text x="127.9" y="45.3">5SDA</text>
<text x="190.9" y="45.3">SDA_3V</text>
<text x="241.1" y="42.7">VCC</text>
<text x="241.1" y="45.3">INPUTSDA</text>
<text x="241.1" y="47.8">INPUTSCL</text>
<text x="222.1" y="52.9">STEMMA_I2C_QT</text>
<text x="255.1" y="52.9">STEMMA_I2C_QT</text>
<text x="96.4" y="58">GND</text>
<text x="128.2" y="55.4">5SCL</text>
<text x="191.2" y="55.4">SCL_3V</text>
<text x="96.4" y="113.8">SDA_3V</text>
<text x="208.1" y="108.8">INPUTSDA</text>
<text x="208.1" y="111.3">INPUTSCL</text>
<text x="256.4" y="108.8">0SDA</text>
<text x="256.4" y="111.3">0SCL</text>
<text x="96.4" y="116.4">SCL_3V</text>
<text x="210.6" y="116.4">RESET</text>
<text x="256.4" y="116.4">1SDA</text>
<text x="256.4" y="118.9">1SCL</text>
<text x="96.4" y="121.5">GND</text>
<text x="256.4" y="124">2SDA</text>
<text x="94.4" y="130.8">NRESET_3V</text>
<text x="96.4" y="126.5">INT_3V</text>
<text x="256.4" y="126.5">2SCL</text>
<text x="256.4" y="131.6">3SDA</text>
<text x="213.2" y="134.1">A2</text>
<text x="213.2" y="136.7">A1</text>
<text x="256.4" y="134.1">3SCL</text>
<text x="213.2" y="139.2">A0</text>
<text x="256.4" y="139.2">4SDA</text>
<text x="256.4" y="141.8">4SCL</text>
<text x="256.4" y="146.8">5SDA</text>
<text x="256.4" y="149.4">5SCL</text>
<text x="256.4" y="154.5">6SDA</text>
<text x="256.4" y="157">6SCL</text>
<text x="256.4" y="162.1">7SDA</text>
<text x="256.4" y="164.6">7SCL</text>
</g>
<g font-size="2.5" fill="#0dab76">
<text x="157.3" y="50.4">G</text>
<text x="152.2" y="58">D</text>
<text x="162.4" y="58">S</text>
</g>
<g font-size="2.1" fill="#808080">
<text x="226.9" y="29.7">MT1</text>
<text x="252.3" y="29.7">MT1</text>
<text x="44" y="34.8">1</text>
<text x="47.9" y="35.9">IN</text>
<text x="53.9" y="35.9">OUT</text>
<text x="61.2" y="34.8">5</text>
<text x="226.9" y="32.2">M</text>
<text x="228.7" y="32.2">T2</text>
<text x="235.8" y="30.8">MT</text>
<text x="235.8" y="33.3">MT</text>
<text x="252.3" y="32.2">M</text>
<text x="254.1" y="32.2">T2</text>
<text x="261.2" y="33.3">MT</text>
<text x="261.2" y="30.8">MT</text>
<text x="44" y="37.3">3</text>
<text x="44" y="39.8">2</text>
<text x="47.9" y="38.4">EN</text>
<text x="47.9" y="41">GND</text>
<text x="55.9" y="41">P4</text>
<text x="61.2" y="39.8">4</text>
<text x="230.8" y="41">GND</text>
<text x="263.8" y="41">GND</text>
<text x="163.4" y="44.9">3</text>
<text x="169.7" y="42.4" transform="rotate(-90 169.7 42.4)">5</text>
<text x="170.4" y="44.9">4</text>
<text x="230.8" y="43.5">V+</text>
<text x="230.8" y="46">SDA</text>
<text x="263.8" y="43.5">V+</text>
<text x="263.8" y="46">SDA</text>
<text x="159.5" y="52.5" transform="rotate(-90 159.5 52.5)">2</text>
<text x="230.8" y="48.6">SCL</text>
<text x="263.8" y="48.6">SCL</text>
<text x="153.2" y="55.1">6</text>
<text x="160.2" y="55.1">1</text>
<text x="54.2" y="113.5">3</text>
<text x="91.6" y="113.5">20</text>
<text x="223.2" y="108.4">20</text>
<text x="223.2" y="110.9">19</text>
<text x="228.2" y="109.5">SDA</text>
<text x="228.2" y="112.1">SCL</text>
<text x="243.4" y="109.5">SDA0</text>
<text x="243.6" y="112.1">SCL0</text>
<text x="251.6" y="108.4">1</text>
<text x="251.6" y="110.9">2</text>
<text x="53" y="116">28</text>
<text x="58.1" y="114.6">VDD</text>
<text x="58.1" y="117.1">VDDIO</text>
<text x="74.5" y="117.1">COM1/SCL/RX</text>
<text x="74.5" y="114.6">COM0/SDA/TX</text>
<text x="76.6" y="119.7">COM2(GND)</text>
<text x="91.6" y="118.6">18</text>
<text x="91.6" y="116">19</text>
<text x="223.2" y="116">24</text>
<text x="228.2" y="117.1">#RESET</text>
<text x="243.4" y="117.1">SDA1</text>
<text x="243.6" y="119.7">SCL1</text>
<text x="251.6" y="116">3</text>
<text x="251.6" y="118.6">4</text>
<text x="54.2" y="121.1">9</text>
<text x="58.1" y="122.2">CAP</text>
<text x="71.6" y="122.2">COM3/I2C_ADDR</text>
<text x="91.6" y="121.1">17</text>
<text x="243.4" y="124.8">SDA2</text>
<text x="251.6" y="123.6">5</text>
<text x="53" y="128.7">25</text>
<text x="54.2" y="126.2">2</text>
<text x="58.1" y="127.3">GND</text>
<text x="58.1" y="129.8">GND</text>
<text x="85.5" y="127.3">INT</text>
<text x="91.6" y="131.3">11</text>
<text x="91.6" y="126.2">14</text>
<text x="168.5" y="126.2">2</text>
<text x="173.5" y="130.1" transform="rotate(-90 173.5 130.1)">3</text>
<text x="178" y="126.2">1</text>
<text x="183.7" y="126.2">2</text>
<text x="188.7" y="130.1" transform="rotate(-90 188.7 130.1)">3</text>
<text x="193.2" y="126.2">1</text>
<text x="198.9" y="126.2">2</text>
<text x="203.9" y="130.1" transform="rotate(-90 203.9 130.1)">3</text>
<text x="208.5" y="126.2">1</text>
<text x="243.6" y="127.3">SCL2</text>
<text x="251.6" y="126.2">6</text>
<text x="251.6" y="131.3">7</text>
<text x="53" y="133.8">10</text>
<text x="53" y="136.3">15</text>
<text x="58.1" y="134.9">PIN10(GND)</text>
<text x="58.1" y="137.4">PIN15(GND)</text>
<text x="80.3" y="132.4">NRESET</text>
<text x="84.9" y="137.4">PS0</text>
<text x="91.6" y="136.3">6</text>
<text x="223.2" y="133.8">18</text>
<text x="223.2" y="136.3">23</text>
<text x="228.2" y="134.9">A2</text>
<text x="228.2" y="137.4">A1</text>
<text x="243.4" y="132.4">SDA3</text>
<text x="243.6" y="134.9">SCL3</text>
<text x="251.6" y="133.8">8</text>
<text x="53" y="138.9">16</text>
<text x="53" y="143.9">27</text>
<text x="58.1" y="140">PIN16(GND)</text>
<text x="84.9" y="140">PS1</text>
<text x="91.6" y="143.9">4</text>
<text x="91.6" y="138.9">5</text>
<text x="223.2" y="138.9">22</text>
<text x="228.2" y="140">A0</text>
<text x="243.4" y="140">SDA4</text>
<text x="243.6" y="142.5">SCL4</text>
<text x="251.6" y="138.9">10</text>
<text x="251.6" y="141.4">11</text>
<text x="53" y="149">26</text>
<text x="58.1" y="145.1">XIN32</text>
<text x="69.6" y="145.1">NBOOT_LOAD_PIN</text>
<text x="75.4" y="147.6">PIN7(SWDIO)</text>
<text x="91.6" y="146.5">7</text>
<text x="91.6" y="149">8</text>
<text x="243.4" y="147.6">SDA5</text>
<text x="251.6" y="146.5">12</text>
<text x="251.6" y="149">13</text>
<text x="58.1" y="150.1">XOUT32</text>
<text x="75.1" y="150.1">PIN8(SWCLK)</text>
<text x="243.4" y="155.2">SDA6</text>
<text x="243.6" y="150.1">SCL5</text>
<text x="251.6" y="154.1">14</text>
<text x="223.2" y="156.6">21</text>
<text x="228.2" y="157.8">VCC</text>
<text x="243.6" y="157.8">SCL6</text>
<text x="251.6" y="156.6">15</text>
<text x="251.6" y="161.7">16</text>
<text x="222.3" y="164.3">9*2</text>
<text x="228.2" y="165.4">GND</text>
<text x="243.4" y="162.8">SDA7</text>
<text x="243.6" y="165.4">SCL7</text>
<text x="251.6" y="164.3">17</text>
</g>
<g font-size="1.8" fill="#808080">
<text x="69.4" y="29">3.3V</text>
<text x="79.6" y="29">3.3V</text>
<text x="97.4" y="26.5">3.3V</text>
<text x="157.7" y="26.5">3.3V</text>
<text x="167.9" y="26.5">3.3V</text>
<text x="175.5" y="26.5">3.3V</text>
<text x="183.1" y="26.5">3.3V</text>
<text x="45.6" y="31.6">U2</text>
<text x="45.6" y="45.3">AP2112K-3.3</text>
<text x="96.7" y="52.3" transform="rotate(-90 96.7 52.3)">GREEN</text>
<text x="104" y="50.2" transform="rotate(-90 104 50.2)">D2</text>
<text x="166.8" y="51.2" transform="rotate(-90 166.8 51.2)">Q32</text>
<text x="28.8" y="55.4">GND</text>
<text x="69.4" y="55.4">GND</text>
<text x="79.6" y="55.4">GND</text>
<text x="168.7" y="54.4" transform="rotate(-90 168.7 54.4)">BSS138</text>
<text x="156.7" y="61.3" transform="rotate(-90 156.7 61.3)">Q31</text>
<text x="158.6" y="64.5" transform="rotate(-90 158.6 64.5)">BSS138</text>
<text x="186.3" y="77.3">VCC</text>
<text x="199" y="77.3">VCC</text>
<text x="206.6" y="77.3">VCC</text>
<text x="225.9" y="98.6">U1</text>
<text x="49.1" y="107.7">3.3V</text>
<text x="55.7" y="104.9">U$2</text>
<text x="34.1" y="123.9" transform="rotate(-90 34.1 123.9)">GND</text>
<text x="131.9" y="123" transform="rotate(-90 131.9 123)">GNGND</text>
<text x="131.9" y="120.3" transform="rotate(-90 131.9 120.3)">D</text>
<text x="135.5" y="125.5">3.3V</text>
<text x="165.9" y="123">VCC</text>
<text x="181.2" y="123">VCC</text>
<text x="196.4" y="123">VCC</text>
<text x="44.3" y="131.5" transform="rotate(-90 44.3 131.5)">GND</text>
<text x="178.6" y="131.6">GND</text>
<text x="193.9" y="131.6">GND</text>
<text x="209.1" y="131.6">GND</text>
<text x="44.3" y="139.1" transform="rotate(-90 44.3 139.1)">GND</text>
<text x="139.5" y="140.8" transform="rotate(-90 139.5 140.8)">GNGND</text>
<text x="139.5" y="138.1" transform="rotate(-90 139.5 138.1)">D</text>
<text x="101.2" y="146.4" transform="rotate(-90 101.2 146.4)">3.3V</text>
<text x="153.3" y="149.4">GND</text>
<text x="101.2" y="151.5" transform="rotate(-90 101.2 151.5)">3.3V</text>
<text x="211.7" y="150.9">VCC</text>
<text x="26.3" y="167.2">GND</text>
<text x="55.7" y="162.1">BNO055</text>
<text x="211.7" y="174.8">GND</text>
<text x="226.3" y="174.8">TCA9548APWR</text>
</g>
<g font-size="1.8" fill="#c90d0c">
<text x="230.8" y="105.3">I2C MULTIPLEXER</text>
<text x="234.2" y="103.4">TCA9548A</text>
<text x="62.4" y="110.3">MOTION CO-PROCESSOR</text>
<text x="70.1" y="108.4">BNO055</text>
<text x="58.3" y="154.5">VDD:</text>
<text x="78.6" y="154.5">2.4-3.6V</text>
<text x="58.3" y="156.4">VDDIO:</text>
<text x="58.3" y="158.3">Operating Temp:</text>
<text x="78.6" y="156.4">1.7-3.6V</text>
<text x="78.6" y="158.3">-40~85°C</text>
<text x="231" y="169.4">VCC:</text>
<text x="231" y="171.3">Temp:</text>
<text x="238.6" y="169.4">1.65-5.5V</text>
<text x="238.6" y="171.3">-45~85°C</text>
</g>
</svg>
